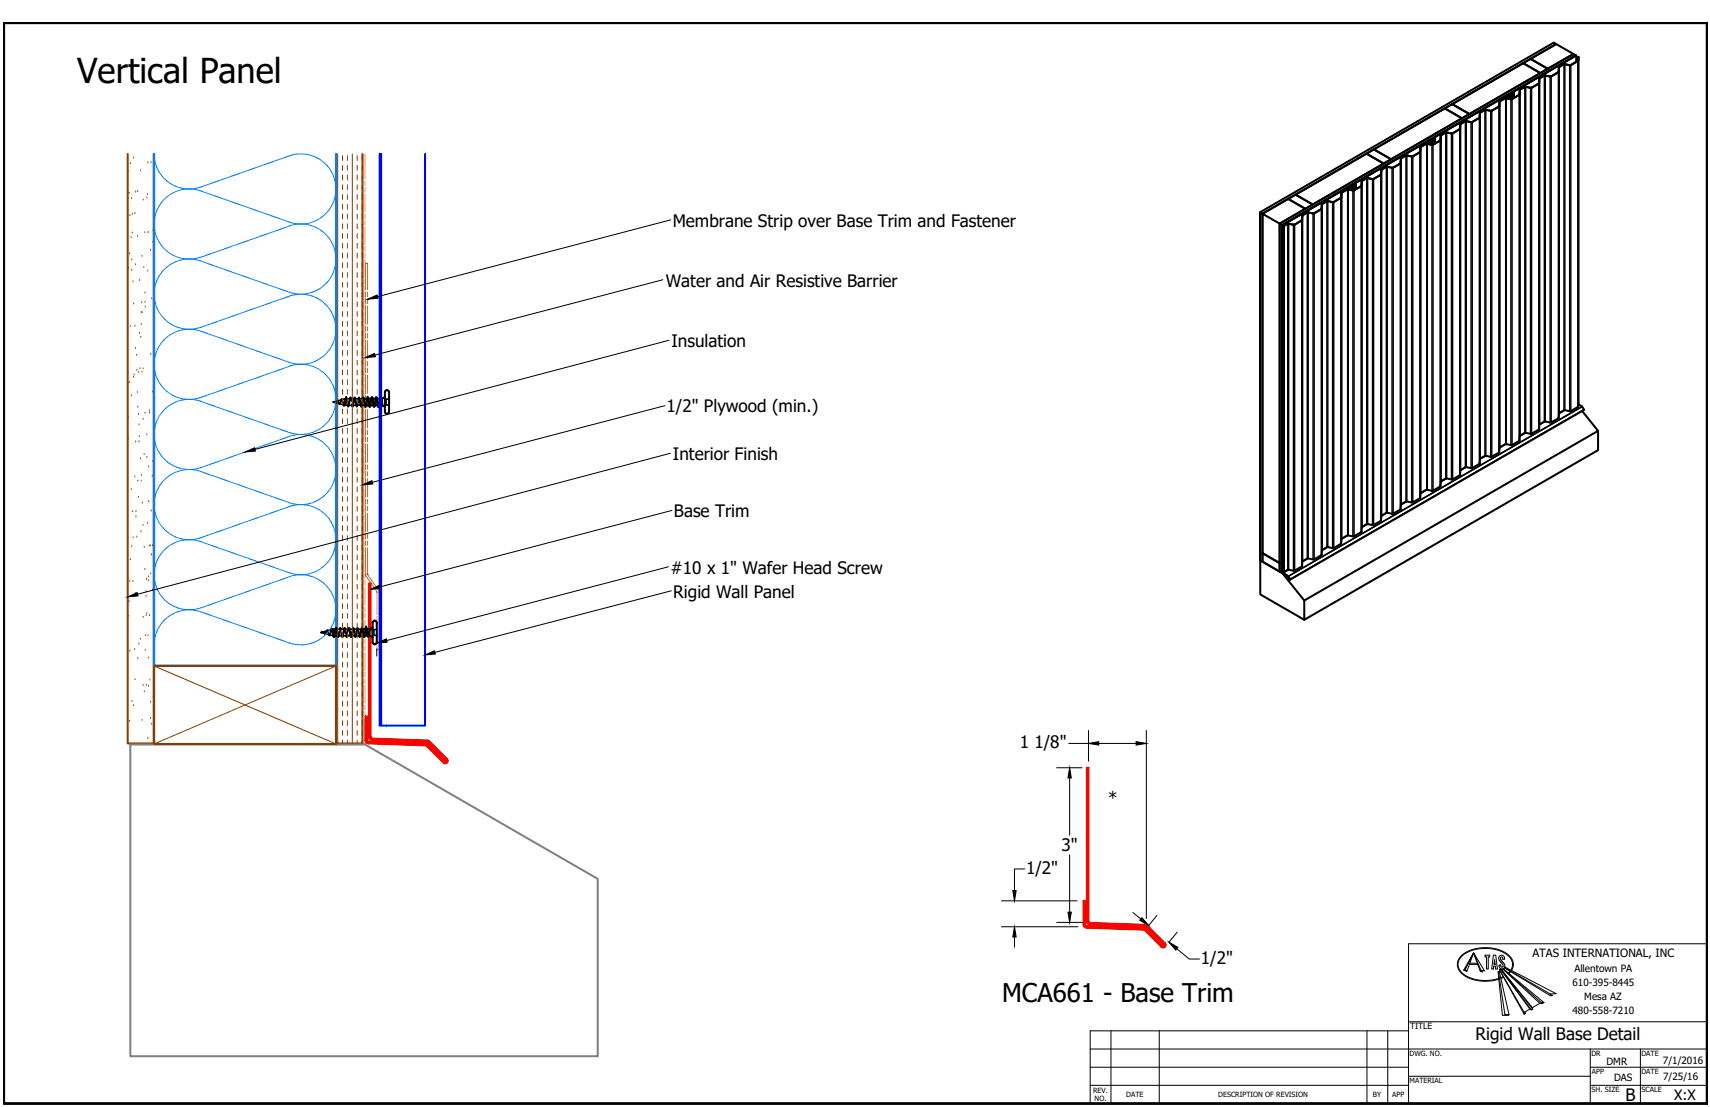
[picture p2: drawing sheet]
<svg xmlns="http://www.w3.org/2000/svg" width="432mm" height="279mm" viewBox="0 0 432 279" stroke-linecap="round" stroke-linejoin="round" font-family="sans-serif">
<!-- layer: Border (ANSI) -->
<path d="M.9 5.8h430.2v272.7h-430.2z" fill="none" stroke="#000" stroke-width=".7"/>
<!-- layer: Sketch Geometry (ANSI) -->
<g fill="none" stroke="#000" stroke-width=".25">
<path d="M355.7 238.2h75.4v40.3h-75.4zM355.7 257.9h75.4M275.3 264.8h155.8M275.3 269.4h80.4M275.3 273.9h80.4M280.5 260.2v18.3M292.7 260.2v18.3M345.2 260.2v18.3M350.4 260.2v18.3M355.7 260.2h-80.4v18.3h80.4M355.7 271.6h45.9M401.6 269.4h29.5"/>
<path d="M401.6 273.9h29.5M401.6 264.8v13.7M414.2 264.8v13.7"/>
</g>
<!-- layer: Logo -->
<g fill="none" stroke="#000" stroke-width=".25">
<path d="M371 243.4h2.1M371.2 243.1h1.9M372.1 240.5l-2.1 4.2 .4 .5-.8-.3zM374 245h.9l-2.8-4.5 1.7 4.7M374 245l-1.9-4.5-1.7 4.7M374 245l-.2 .2 .5 .1-.1-.3M375 241.1h1.2v.4h-.4v3.1h-.4v-3.1h-.4zM377.1 241.1h.6l.4 3.5h-.4l-.1-.7h-.4l-.1 .7h-.4zM377.4 242.2l.1 1.2h-.3zM378.4 245.3l.2-.1 2.5 10.9M378.4 245.3l1.6 10.7M378.4 245.3h-.1l1.1 11h1.5l.2-.2-.2-.1-.4 .2-.5-.2v.2"/>
<path d="M378.5 241.8l.5 1a.99 .99 0 0 1 .4 1.3l-.4-.1v-.4h-.5a.76 .76 0 0 0 1 .9 .76 .76 0 0 0 .3-1.3l-.8-.9-.1-.5M378.5 241.8a.73 .73 0 0 1 .7-.7 .73 .73 0 0 1 .7 .7M378.6 244.7l6.3 10.8M378.9 244.6l7.4 10.1M378.9 241.8l.3-.3 .3 .3M378.9 244.6l-.3 .2 6.3 11.2M378.9 244.6l7.8 10.3M379 244.6l8 10.1M379 244.5l8 9.8M379 244.6h-.1M379 244.5v.1M379.4 244.6l9.4 8.6"/>
<path d="M379.5 241.8v.3h.4v-.3M379.5 244.5l9.7 8.6M379.6 246.5l-.7 .3M379.6 244.5l10.3 8.6-.6-.1 .2 .3-.7-.1M379.7 246.7l-.7 .3M379.8 244.3l-.1 .1M379.9 244.3l11.6 7M379.9 244.2l11.6 6.7M380 244.1l13 6.7-1.5 .1M381.3 245.1l-.4 .5M381.5 245.3l-.4 .4M381.5 244.9a2.85 2.85 0 0 0-1.3-4.1 10.1 10.1 0 0 0-11 .5 2.83 2.83 0 0 0 .5 4.7 10.5 10.5 0 0 0 8.7 1"/>
<path d="M381.7 245a3.2 3.2 0 0 0-1.7-4.6 10 10 0 0 0-11.3 1.1 3.2 3.2 0 0 0 1.5 5 11 11 0 0 0 8.3 .7M385.1 255.4l.1 .3-.3 .3M386.3 254.7l-1.4 .8v.5M386.3 254.7l.4 .2 .3-.2M387 254.3v.4M388.8 253.2l-1.8 1.1M391.5 250.9v.4h.5l-.5-.3"/>
</g>
<!-- layer: Visible (ANSI) -->
<path d="M32.3 38.9v148.7h6.5v-148.7M85 38.9v148.7h6.5v-148.7M38.9 168.1h45.9v19.7h-45.9z" fill="none" stroke="#804000" stroke-width=".51"/>
<g fill="none" stroke="#ff8000" stroke-width=".25">
<path d="M91.7 38.9v6.3M92.2 38.9v6.3M91.7 45.7v1.1M91.7 47.4v1.1M91.7 49v4.5M91.7 54v1.1M91.7 55.7v1.1M91.7 57.3v4.4M92.2 45.7v1.1M92.2 47.4v1.1M92.2 49v4.5M92.2 54v1.1"/>
<path d="M92.2 55.7v1.1M92.2 57.3v4.4M91.7 62.3v1.1M91.7 63.9v1.1M91.7 65.6v4.4M91.7 70.5v1.1M91.7 72.2v1.1M91.7 73.8v4.4M91.7 78.8v1.1M92.2 62.3v1.1M92.2 63.9v1.1M92.2 65.6v4.4"/>
<path d="M92.2 70.5v1.1M92.2 72.2v1.1M92.2 73.8v4.4M92.2 78.8v1.1M92.3 73.7v1.2M92.3 75.5v1.1M92.3 77.2v4.7M92.7 66.5h-.4v6.6M92.7 66.5h.1M92.7 66.5l.1 6.6M92.8 73.7v1.2M92.8 75.5v1.1"/>
<path d="M92.8 77.2v4.7M91.7 80.4v1.1M91.7 82.1v4.4M91.7 87.1v1.1M91.7 88.7v1.1M91.7 90.4v4.4M91.7 95.3v1.1M91.7 97v1.1M91.7 98.6v4.5M92.2 80.4v1.1M92.2 82.1v4.4M92.2 87.1v1.1"/>
<path d="M92.2 88.7v1.1M92.2 90.4v4.4M92.2 95.3v1.1M92.2 97v1.1M92.2 98.6v4.5M92.3 82.4v1.2M92.3 84.2v1.1M92.3 85.9v4.7M92.3 91.2v1.1M92.3 92.9v1.2M92.3 94.7v4.6M92.3 99.9v1.1"/>
<path d="M92.8 82.4v1.2M92.8 84.2v1.1M92.8 85.9v4.7M92.8 91.2v1.1M92.8 92.9v1.2M92.8 94.7v4.6M92.8 99.9v1.1M91.7 103.6v1.1M91.7 105.3v1.1M91.7 106.9v4.4M91.7 111.9v1.1M91.7 113.5v1.1"/>
<path d="M91.7 115.2v4.4M92.2 103.6v1.1M92.2 105.3v1.1M92.2 106.9v4.4M92.2 111.9v1.1M92.2 113.5v1.1M92.2 115.2v4.4M92.3 101.6v1.2M92.3 103.3v4.7M92.3 108.6v1.1M92.3 110.3v1.2M92.3 112.1v4.6"/>
<path d="M92.3 117.3v1.2M92.3 119v1.2M92.8 101.6v1.2M92.8 103.3v4.7M92.8 108.6v1.1M92.8 110.3v1.2M92.8 112.1v4.6M92.8 117.3v1.2M92.8 119v1.2M91.7 120.1v1.1M91.7 121.8v1.1M91.7 123.4v4.4"/>
<path d="M91.7 128.4v1.1M91.7 130v1.2M91.7 131.7v4.4M91.7 136.7v1.1M91.7 138.3v1.1M91.7 140v4.4M92.2 120.1v1.1M92.2 121.8v1.1M92.2 123.4v4.4M92.2 128.4v1.1M92.2 130v1.2M92.2 131.7v4.4"/>
<path d="M92.2 136.7v1.1M92.2 138.3v1.1M92.2 140v4.4M92.3 120.8v4.6M92.3 126v1.2M92.3 127.8v1.1M92.3 129.5v4.6M92.3 134.7v1.2M92.3 136.5v1.1M92.3 138.2v6.9M92.8 138.2l.1 6.8M92.8 120.8v4.6"/>
<path d="M92.8 126v1.2M92.8 127.8v1.1M92.8 129.5v4.6M92.8 134.7v1.2M92.8 136.5v1.1M91.7 144.9v1.1M91.7 146.6v1.1M91.7 148.2v4.4M91.7 153.2v1.1M91.7 154.8v1.1M91.7 156.5v4.4M92.2 144.9v1.1"/>
<path d="M92.2 146.6v1.1M92.2 148.2v4.4M92.2 153.2v1.1M92.2 154.8v1.1M92.2 156.5v4.4M92.3 145.1l.8 1.2M92.9 145h.1M92.9 145l.6 1M93.1 146.4l.2 .2M93.3 146.7l.2 .2M93.5 147l.6 .7M93.5 146.1l.2 .2"/>
<path d="M93.8 146.4l.1 .2M94 146.7l.5 .7M94.1 147.8l.2 .2M94.4 148.1l.1 .2M94.5 148.4l.7 1M94.6 147.5l.1 .2M94.8 147.8l.1 .2M95 148.1l.6 1M95.2 149.4h.1M95.2 158.5v5.5h.5v-5.5M95.2 149.5v5.6M95.2 155.6v.9"/>
<path d="M95.2 157v1M95.6 149.1h.1M95.6 149.1l.1 .2M95.7 149.3h.1M95.7 149.3v5.8M95.7 155.6v.9M95.7 157v1M91.7 161.5v1.1M91.7 163.1v1.1M91.7 164.8v4.4M91.7 169.7v1.1M91.7 171.4v1.1"/>
<path d="M91.7 173v4.5M91.7 178v1.1M91.7 179.7v1.1M92.2 161.5v1.1M92.2 163.1v1.1M92.2 164.8v4.4M92.2 169.7v1.1M92.2 171.4v1.1M92.2 173v4.5M92.2 178v1.1M92.2 179.7v1.1M91.7 181.3v6.3h.1"/>
<path d="M91.8 187.6h.2M92.2 181.3v6.3h-.2"/>
</g>
<path d="M38.9 38.9v129.1h45.9v-129.1" fill="none" stroke="#0080ff" stroke-width=".51"/>
<path d="M32.9 187.9h59.3l58.7 33.9v44.8h-118z" fill="none" stroke="#808080" stroke-width=".51"/>
<g fill="none" stroke="#f00" stroke-width=".51">
<path d="M93.1 187.2l14.4 .5 .6 .3M94 186.4l-.4-.4v-38.8h-.5v38.8a.84 .84 0 0 0 .9 .8M94 186.4l13.9 .5 .5 .2M94 186.8l13.9 .5M107.8 187.3l4.8 4.6M108.1 188l4.2 4.2h.3v-.3M108.4 187.1l4.5 4.5a.63 .63 0 0 1 0 .9 .63 .63 0 0 1-.9 0l-4.5-4.4-14.4-.5a.8 .8 0 0 1-.8-.8v-6h.4v6l.4 .4M274.4 233.7l-.4-.4v-5.9h-.4v5.9a.8 .8 0 0 0 .8 .8l14.4 .5M274.4 233.7l14.4 .5M275.3 232.9l-.4-.4v-38.7h-.5v38.7a.84 .84 0 0 0 .8 .8l14.2 .6M275.3 232.9l13.9 .5M288.8 234.6l4.5 4.4"/>
<path d="M289.1 233.4l.6 .2 4.5 4.5M289.4 233.9l4.5 4.5v.3h-.3l-4.2-4.2-.6-.3M294.2 238.1a.62 .62 0 0 1 0 .9 .62 .62 0 0 1-.9 0"/>
</g>
<!-- layer: Hidden (ANSI) -->
<g fill="none" stroke="#000" stroke-width=".36">
<path d="M84.3 101.4l-.2 .1h.1M84.3 101.5l.3 .1M84.4 101.5h.1M84.4 101.5l.3 .2 .2-.2M84.4 101.5l.1 .1M84.5 101.5l.2 .1M84.6 101.3l-.3 .1M84.7 101.6l.1 .1M84.8 101.3h-.2M85 101.7l.2 .1M85 101.3l-.3 .3 .3-.2M85.1 101.2l-.1 .1"/>
<path d="M85.1 101.2h-.1M85.2 101.2l-.2 .1M85.2 101.2h-.1M85.2 101.8h.2M85.3 101.1l-.2 .2M85.3 101.1h-.2M85.3 101.1l.1 .2M85.5 101.1h-.2M85.5 101.8l.2 .1M85.5 101.7l.1 .1M85.6 101.8l.1 .2M85.6 101.8h.1"/>
<path d="M85.8 101.9l.3 .1M85.9 101l-.3 .1M86 101.8l-.2 .3M86 101.7v.1M86.1 101v.1M86.1 102l.3 .1M86.2 100.9l-.2 .1M86.2 100.7l-.1 .3M86.3 100.9l-.5 1-.5-.8M86.3 100.6l.2 .4M86.4 101l-.2-.1-.5 1-.5-.7M86.5 102.1l.3 .4 .2-.2"/>
<path d="M86.5 101h.1M86.6 100.8l-.2 .1M86.6 102l.1 .2M86.9 102.2h.1M87 100.7l-.3 .1M87.1 102l-.1 .2M87.1 102.2l.2 .1M87.2 100.7v.1M87.3 100.6l-.5 1.6-.3-.6M87.3 100.6h.1M87.3 100.5l-.1 .2M87.3 100.6v.8"/>
<path d="M87.3 101.6v.7M87.3 100.6l-.3 .1M87.3 102.3h.5M87.3 100.6l.5 1.7 .5-1.7 .2 .3M87.3 100.9l-.4 1.3-.3-1M87.3 100.4v.2M87.4 100.2v.1M87.4 100.2l-.1 .1M87.4 100.2l-.1 .3M87.4 100.2l.1 .3M87.4 100.4l.1 .1M87.5 100.5v.1"/>
<path d="M87.5 100.6l-.1 .2M87.5 100.6l.5 1.7 .6-1.7 .2 .7M87.5 100.6h.2M87.5 100.5l.1 .3M87.7 102.1l.1 .3M87.8 102.4l.1 .3 .2-.3M87.8 100.6h.3M88 102.3h.3M88.1 100.6h.3M88.2 102.1l-.1 .3M88.3 100.7v.1M88.3 100.7l.2-.5 .2 .5"/>
<path d="M88.3 102.3h.3M88.6 100.6h.2M88.7 102.3h.2M88.7 100.7v.1M88.8 102l.1 .3 .5-1.7 .6 1.7 .1-.3M88.8 102.1l.1 .3M88.9 102.4l.1 .3 .1-.3M88.9 100.6h.3M89.1 102.3h.3M89.2 100.6h.3M89.3 102.1l-.1 .3M89.3 100.8l.3-.6 .2 .6"/>
<path d="M89.4 102.3h.3M89.7 100.6h.2M89.8 102.3h.2M89.9 102.1v.1M89.9 102.3l.1 .1M90 102.4l.1 .3 .1-.3M90 100.6h.2M90.2 102.3h.3M90.3 102.3l-.1 .1M90.3 100.6h.2M90.3 102.1v.1M90.4 100.8l.2-.6 .3 .6"/>
<path d="M90.5 102.3h.3M90.5 101.3l-.3 1-.5-1.7-.5 1.7M90.8 100.6h.2M90.9 102.3h.2M90.9 101l.4 1.3 .6-1.7 .3 1.1M91 102.1l.1 .3M91 100.6h.3M91.1 102.4l.1 .3 .1-.3M91.3 102.3h.2M91.3 100.6h.2M91.4 102.1l-.1 .3M91.5 100.8l.1-.2-.5 1.7-.5-1.7-.2 .3"/>
<path d="M91.7 100.6l.4 1.8M91.7 100.3h.1l.2 .5M91.7 102.3h.5M91.9 100.6h.3M92.1 102.1v.1M92.2 102.4v.1M92.3 100.6h.4M92.4 102.3h.4M92.4 102.4l-.1 .3M92.5 102.1l-.1 .3M92.6 101.6l-.2 .7-.1-.1M92.8 100.8l-.1-.2-.4 1.4"/>
<path d="M92.8 100.2l-.2 .6M92.9 100.6h.1M93.1 100.8l-.2-.2-.2 .7M93.2 102.3h.1M93.5 101.7l-.2 .6-.2-.2M93.6 102.1l-.1 .2M93.7 100.7v.1M93.8 101.5l-.3 .8M93.8 100.6l-.1 .1M93.8 100.6l-.3 .8M94 100.6h.1M94.1 100.8l-.1-.2-.2 .6"/>
<path d="M94.3 102.3h.1M94.6 101.7l-.2 .6-.2-.2M94.7 102.1l-.1 .2M94.8 101.5l-.2 .8M94.8 100.6v.2M94.9 100.6l-.3 .8M95.1 100.6h.1M95.2 100.8l-.1-.2-.2 .6M95.3 102.1l.1 .1M95.4 102.2v.1M95.4 102.3h.1M95.5 102.7h.1"/>
<path d="M95.7 101.6l-.3 .7M95.8 102.1l-.1 .2M95.9 101.5l-.2 .8M96 100.6l-.1 .2M96 100.6l-.2 .8M96.2 100.6h.1M96.3 100.8l-.2-.2-.1 .6M96.4 101.2v.6M96.5 102.2l.2 .2M96.6 102.4h.1M96.7 102.4h.1M97.5 101.2v.5"/>
<path d="M97.5 101.8v.4h.2M97.7 100.7h-.2v.4M97.8 100.7h.4M97.8 102.2h.4M81.1 159.6h-.1l.3 .1M81.3 159.7h.1M81.3 159.6h.1M81.4 159.7l.3 .1M81.4 159.5l-.1 .2M81.5 159.5l-.2 .1M81.5 159.5l-.3 .1M81.6 159.5l-.4 .2"/>
<path d="M81.7 159.4l-.2 .1M81.7 159.5l.1 .1M81.8 159.8l.3 .1M81.9 159.4l-.3 .1M81.9 159.7l-.2-.2 .3 .4M81.9 159.8l.2 .1M82 159.8l.2 .1M82 159.9l.2 .1M82.1 159.9l.5-.7 .5 1 .2-.1M82.2 159.9l.6-.7 .4 1M82.2 159.9l.2 .1M82.2 159.3l-.3 .1"/>
<path d="M82.4 159.8l-.2 .2M82.6 159l-.2 .4M82.6 159.2l-.3 .1M82.7 159l.2 .3M83 159.1l-.3 .1M83 160v.1M83.3 159l-.3 .1M83.4 159.5l.3-.6 .5 1.6M83.5 159.8l.4-.9 .3 1.3M83.6 158.9l-.1 .2M83.9 158.8l-.2-.2-.3 .4M83.9 158.8l.1 .2"/>
<path d="M83.9 158.8l-.1 .1M84 158.8h-.1M84.2 159.4v.8M84.2 158.8v.5M84.2 158.8h-.1M84.2 158.8h.5M84.4 159.7l-.2 .8M84.7 158.7l-.1 .3M84.8 159l-.1-.2-.2 .6M84.8 158.4l-.1 .3M85 158.7h.1M85 158.9l.1 .1"/>
<path d="M85.2 158.8h-.2M85.3 158.8h.2M85.6 159.4l-.3 1.1-.3-1M85.6 158.8h.2M85.8 158.7l-.1 .3M85.8 158.7l.1-.3 .2 .3M86 158.9l-.5 1.6-.6-1.7-.5 1.7M86 159.2l.4 1.3 .5-1.7 .3 1.1M86 158.8h.3M86.1 158.7l.1 .3M86.3 158.8h.3M86.4 159.8l.2 .7 .6-1.7 .5 1.7 .1-.4"/>
<path d="M86.7 158.8h.2M86.8 158.8v.2M86.9 158.7l.1-.3 .2 .3M86.9 158.7l-.1 .1M87.1 158.8h.2M87.2 158.7v.3M87.4 158.8h.3M87.8 158.8h.2M88 158.7l.1-.3 .1 .3M88 158.7l-.1 .3M88.1 158.9l.1-.1 .1 .2 .5 1.5 .5-1.7 .3 .9M88.2 158.8h.2"/>
<path d="M88.2 158.7l.1 .1M88.3 158.8v.2M88.5 158.8h.3M88.9 158.8h.2M88.9 159.3l-.3 1.2-.6-1.7-.4 1.3M89 158.7v.3M89.1 158.7l.1-.3 .1 .3M89.3 159.2l.3 1.3 .5-1.7 .4 1.1M89.3 158.8h.2M89.3 158.7l.1 .3M89.6 158.8h.3M89.9 158.8h.3"/>
<path d="M90.1 158.7l.2-.3 .1 .3M90.1 158.7v.3M90.4 158.8h.2M90.4 158.7l.1 .3M90.7 158.8h.3M91 158.8h.3M91.2 158.7l-.1 .3M91.2 158.7l.2-.3 .1 .3M91.5 159.6l-.2-.8-.4 1.2M91.5 158.7v.1M91.6 159l-.2-.2-.5 1.7-.5-1.7-.4 1.4M91.7 159.2l.2 1.2 .3 .1"/>
<path d="M91.7 158.8h.5M92 159.9l-.2 .6-.1-.3M92.3 158.8l-.1 .2M92.3 158.8h.1M92.3 158.8l-.2 .9M92.6 158.8l-.4 1.3M92.6 158.8l.1 .2M92.6 158.8h.1M93.1 158.8h.2M93.3 158.8v.7M93.3 159.7v.8M93.4 159l-.3 .9"/>
<path d="M93.4 159.3l-.2 .9M93.4 158.7l-.1 .1M93.5 158.7l-.1 .2M93.6 158.7l-.2 .2M93.6 158.7l-.2 .5M93.6 158.7h.1M94.4 160v.4h.2M94.4 159.4v.5M94.6 158.9h-.2v.4M94.7 158.9h.4M82.5 160l.3 .1M82.9 160.1l.2 .1"/>
<path d="M83 160.1l.2 .3M83.3 160.2l.2 .1M83.4 160.1l-.2 .4M83.6 160.3l.3 .1M83.9 160.4l.3 .1M84.1 160.3l.1 .3M84.2 160.6l.1 .3M84.2 160.2v.3M84.2 160.5l.1 .4M84.3 160.2l.1 .3M84.3 160.9h.1M84.4 160.6l-.1 .1"/>
<path d="M84.4 160.7l-.1 .2M84.4 160.5l-.1 .4M84.4 160.5h.4M84.5 160.3l-.1 .3M85 160.5h.3M85.1 160.3l.1 .3M85.3 160.6l.1 .3 .1-.3M85.5 160.5h.2M85.6 160.3l-.1 .3M85.8 160.5h.3M86.1 160.5h.3M86.2 160.3l.1 .3"/>
<path d="M86.3 160.6l.2 .3 .1-.3M86.6 160.5h.2M86.7 160.3l-.1 .3M86.9 160.5h.3M87.2 160.5h.3M87.3 160.3l.1 .3M87.4 160.6l.2 .3 .1-.3M87.7 160.5h.2M87.8 160.3l-.1 .3M88 160.5h.2M88.3 160.5h.2M88.4 160.3l.1 .3"/>
<path d="M88.5 160.6l.1 .3 .2-.3M88.8 160.5h.2M88.9 160.3l-.1 .3M89.1 160.5h.2M89.4 160.5h.2M89.5 160.3l.1 .3M89.6 160.6l.1 .3 .2-.3M89.8 160.5h.3M90 160.3l-.1 .3M90.1 160.5h.3M90.5 160.5h.2M90.6 160.3l.1 .3"/>
<path d="M90.7 160.6l.1 .3 .2-.3M90.9 160.5h.6M91.1 160.3l-.1 .3M91.7 160.5h.1M91.7 160.3l.1 .3M91.8 160.6l.1 .3 .1-.3M92.1 160.3l-.1 .3M92.9 160.5h.1M93.1 160.1l-.1 .4-.2-.2M93.1 160.5h.2M93.2 160.2l-.1 .3 .1-.2M93.3 160.5l.3 .1"/>
<path d="M94.7 160.4h.4"/>
</g>
<g fill="#000">
<circle cx="81.3" cy="159.6" r=".18"/>
<circle cx="92.5" cy="158.4" r=".18"/>
<circle cx="84.2" cy="160.5" r=".18"/>
</g>
<!-- layer: Visible (ANSI) -->
<g fill="none" stroke="#000" stroke-width=".51">
<path d="M384.6 15.9l1.9-1 4.3 2.5-1.8 1.1-4.4-2.5M388.7 19.9l-.1 1.1M388.8 19.8h.1M388.7 19.9v1.1M389.9 19.1l1.5 .2M390.2 19l-1.5 .8M393 11.1l-.6-.4-74.2 42.9M393 11.1l4.3 2.5-6.5 3.7-4.3-2.4M393 11.1l-6.5 3.8M393 11.1l-74.2 42.8M393.5 18.3l-2.1 1M393.5 18.1v.1"/>
<path d="M393.6 18.1l-2.2 1.2M393.7 16.9l-.1 1.3M394.9 16.2l-1.3 .7-.1 1.3M395.2 16.2h-.3l1.5 .3M395.2 16.2l1.2 .3M396.6 16.4h-.2M396.6 16.4l-.2 .1M398 15.6l-.1-1.6-74.1 42.8M398 14l-74.2 42.8M398.4 15.4l.1-1.1 .1 87.4-.1 1-1.8 1.1M398.4 15.4l-1.8 1M398.6 14.4l-.1 .9-1.8 1.1"/>
<path d="M345.1 38.8l1.8-1.1 4.4 2.5-1.9 1.1zM346.9 37.7l17.9-10.3 4.4 2.5-17.9 10.3zM355 39.2l1.5 .3zM355 39.3l-1.3 .7-.1 1.2M355 39.3l-1.2 .7-.1 1.2M356.7 39.4l-.2 .1M360.3 36.2v87.3M360.4 36.2v.1M360.4 36.3l1.2 .3M361.1 36.3v.1M361.1 36.1h.1M361.4 35.6l-1 .6"/>
<path d="M361.5 35.6h-.2l.3 .2M361.5 35.6v.2M361.5 35.6l.1 .1M361.6 35.5l-.1 .1M361.6 35.8l-.5 .3M361.6 35.7v.1M361.6 35.5l.1 .2M361.6 35.8l-.5 .5v-.2M361.7 35.7v.8M361.8 35.4l-.2 .1M361.8 35.4h.1M361.9 35.4h.1"/>
<path d="M362 35.3l-.1 .1M362 35.3h.1M362.1 35.2l-.1 .1M362.1 35.2l.2-.1-3.6 2-.1 1.3-1.8 1.1M362.1 35.2h.1M362.1 35.3l-.2 .1M362.2 35.1h.1l-.2 .2M362.2 35.1l-3.5 2-.2 1.3-2.1 1.1M362.3 35.1v1.1M363.7 35.4l-2.1 1.1M363.7 35.4l-2.1 1.2M363.8 34.1l-.1 1.3"/>
<path d="M363.9 34.1l-.2 1.3M364.8 27.4l1.9-1.1 4.3 2.5-1.8 1.1zM365.3 33.4l-1.4 .8M365.3 33.4l-1.5 .7M365.3 33.4l1.5 .3M366.7 26.3l4.3 2.5M366.7 26.3l17.9-10.3 4.4 2.5-18 10.3M366.8 33.6l-.3 .1M368.6 32.6l-1.8 1M368.6 32.6l-1.8 1.1M368.6 32.5v.1M368.8 31.4l-.2 1.2"/>
<path d="M370 30.6l-1.2 .8M370.2 30.6l-1.5 .8M370.3 30.5l-.3 .1M370.3 30.6l1.4 .2M370.3 30.6l1.2 .2M371.7 30.8h-.2M373.6 29.7h-.1M373.6 29.7l-1.9 1.1M373.8 28.4l-.2 1.3M376.4 28l-1.3-.3-1.3 .7M376.4 28l-1.3-.3-1.4 .8-.1 1.2M376.7 27.9l-.3 .1"/>
<path d="M378.6 25.7l-.1 1.2M378.7 25.7l-.1 1.2-2.2 1M378.7 25.5l-.1 .2M378.7 25.6l-.1 .1M380.3 24.7v87.3M380.3 24.7l.1 .1M380.4 24.8l1.4 .2M381 24.6v.2l.1-.2M381 24.8v.1M381.1 24.5l.5-.2v.7M381.1 24.5l-.1 .1M381.1 24.8v.1"/>
<path d="M381.1 24.6h.1M381.3 24.1h.2M381.5 24.1l-1.2 .7M381.5 24.1v.1M381.5 24.2v.1M381.5 24.1l.1 .1M381.5 24.1h.1M381.5 24.1v.2M381.5 24v.1M381.5 24.1l.1 .2M381.6 24.2h-.1M381.6 24l-.1 .1"/>
<path d="M381.8 23.9h.1M381.8 23.9l-.3 .1M381.9 23.8h-.1M381.9 23.8l.3-.2-3.5 2M381.9 23.8l-.3 .2M381.9 23.8h.1M381.9 23.8l.4-.2v1.1M382 23.7h.1M383.6 24l-1.8 1M385 21.9l-1.3 .8v1.1l-1.9 1.2M385.3 21.9l-1.5 .8-.2 1.2M385.3 21.9h-.3"/>
<path d="M385.3 21.9l1.2 .3M386.7 22.1h-.2M386.7 22.2h-.2M388.5 21.1l-1.8 1M388.6 21.1l-1.8 1.1M388.6 21.1h.1M318.2 53.6l.6 .3v87.8l-.6-.3zM318.8 53.9l4.3 2.5v85.7l-4.3-2.5zM323.1 56.4l74.2-42.8 .6 .4-74.1 42.8v87.8l-.7-.3zM323.1 56.4l.7 .4M323.8 56.8v87.8zM324.2 57v87.4z"/>
<path d="M325.1 56.5l1.8 .2M325.3 50.2l4.3 2.5M325.3 50.2l1.8-1.1 4.4 2.5M325.3 50.2l4.3 2.5-6.5 3.7M325.3 50.2l-6.5 3.7M325.4 56.5l-1.2 .5M325.4 56.5l1.5 .2M327.1 49.1l18-10.3 4.3 2.5-17.9 10.3zM328.8 54.4l-.1 1.2-1.8 1.1M328.9 54.4l-.1 1.2-1.9 1.1M329.6 52.7h.1M330.1 53.6l-1.3 .8"/>
<path d="M330.1 53.7l-1.3 .7M330.3 53.6l1.5 .3M330.3 53.6h-.2M330.4 53.6h-.3M330.4 53.6l1.2 .3M331.5 51.6l-1.9 1.1M331.8 53.8l-.2 .1M333.6 52.8l-1.8 1M333.7 52.8l-1.9 1.1M333.7 52.7l-.1 .1M333.7 52.7v.1M333.7 51.6v1.1"/>
<path d="M333.8 51.6l-.1 1.1M333.9 51.5l-.1 .1M335.1 50.8l-1.4 .8M335.3 50.7l-.3 .1 1.8 .2M338.6 49.9l-1.8 1.1M338.6 49.9l-2.1 1.1M338.6 49.8v.1M338.7 49.8l-.1 .1M338.8 48.6l-.1 .1M338.8 48.6l-.1 1.3M340.4 47.8v87.3l1.4 .3 1.9-1.1 .2-1.3M341.1 47.8v.1"/>
<path d="M341.1 47.6l.1 .2zM341.2 47.6h.1M341.2 47.8v.2M341.4 47.1l.2 .1M341.6 47.2l-1.2 .6 1.5 .2M341.6 47.2v.1M341.6 47.3h.1M341.6 47.1l.1 .2M341.6 47v.1M341.6 47.3l-.4 .3M341.6 47.1l.1 1M341.9 46.9h.1"/>
<path d="M341.9 46.9l-.3 .2M341.9 46.9l-.2 .2M342 46.8l-.1 .1M342 46.8h.1M342.1 46.7h.1M342.1 46.8l.3-.1v1M342.1 46.8h-.1M342.1 46.8h.1M342.3 46.6l-3.5 2M342.3 46.6h.1M345.1 45l-1.3 .7-.1 1.3M345.3 45l1.3 .2"/>
<path d="M345.4 45l-1.5 .7-.2 1.3-1.8 1-1.5-.3M345.4 44.9l-.3 .1M348.6 44.1l-2 1.1M348.7 44.1l-2.1 1.1M348.7 44l-.1 .1M348.7 44v.1M348.8 42.9l-.1 1.1M350 42.1l1.5 .2M350 42.1l-1.2 .8-.1 1.1M350 42.1l1.5 .3M350.1 42.1l-1.2 .7M351.8 42.3l-.3 .1"/>
<path d="M353.6 41.3l-2.1 1M353.6 41.3l-1.8 1M353.6 41.2v.1M353.7 41.2l-.1 .1M97.8 98.5l.4 .5v5l-.4 .4M97.8 98.5h-.4l-.2 .5v5l.5 .4M84.8 101.7h.2M85 101.2l-.2 .1M91.5 102.3h.2M91.5 100.6h.2M91.7 100.3l-.1 .3M92.2 101.7l.1 .5"/>
<path d="M92.2 100.6h.1M92.2 102.5h.1M92.2 102.5l.1 .2M92.8 100.2l.6 2.1h.9M92.8 100.8l.6 1.9 .1-.4M92.8 102.3h.4M93 100.6l.9 .1 .6 2 .1-.4M93.8 100.6l.1-.4 .6 2.1h.9M94.1 100.6l.8 .1 .7 2 .1-.4M94.8 100.6l.2-.4 .6 2.1h.8M95.2 100.6h.9l.6 1.8M96 100.6l.1-.3 .3 .9"/>
<path d="M96.2 100.6h.2M96.4 101.2l.2 1.2 .6 .3M96.4 100.6v.6M96.4 101.8v.5M96.4 102.3l.2 .1M97.2 100.3l-.8 .3M97.7 104.5h.1M370 117.9l-1.2 .7-.1 1.3-1.9 1.1M370.2 117.9h-.2M370.3 117.9l1.4 .2M373.6 117l-1.8 1.1M373.8 115.7l-.2 1.3"/>
<path d="M376.4 115.3l-1.3-.3-1.3 .8M378.7 113l-.1 1.2-2.2 1.1M383.6 111.3l-1.8 1-1.5-.3-1.7 1M388.6 108.4l-2 1.1-1.6-.3-1.2 .8-.2 1.3M388.6 108.3v.1M388.7 107.2v1.1M388.8 107.1l-.1 .1M390 106.4l-1.2 .7M393.5 105.6l-1.9 1-1.7-.2M393.6 105.4l-.1 .1M393.7 104.3l-.1 1.2M394.9 103.6l1.7 .1"/>
<path d="M394.9 103.5l-1.2 .8M398.6 102a2.01 2.01 0 0 1 1.4 1.4M399.5 103.7l4 5-74.2 42.9-5.5-6.9M400 103.4h-.1M400 103.5l-74.2 42.8M403.5 108.7v4.9l-74.2 42.8v-4.8M318.8 139.6v2.2l4.3 2.5M318.8 139.6l4.3 2.5v2.2M323.8 140l.3 .6 .1 1.7v-1.6M324.2 131.3l-.4 .2 .1 8.5-.1-8.5M324.2 131.3l-.3 .2M333.8 138.9l-.1 1.2"/>
<path d="M335 138.1l1.5 .2M335.1 138.1l-1.3 .8M338.6 137.3l-2.1 1M340.4 135l-1.6 1-.2 1.3M346.6 132.5l-1.4-.2-1.3 .7M348.8 130.2l-.1 1.2-2.1 1.1M348.9 130.1l-.1 .1M350 129.4l1.8 .2M350.1 129.4l-1.2 .7M353.7 128.5l-1.9 1.1M355 126.6l1.5 .2M355 126.6l-1.2 .7-.1 1.2"/>
<path d="M356.7 126.8h-.3M360.3 123.5l1.3 .4M360.3 123.5l-1.6 1-.1 1.2-1.8 1.1M363.7 122.7l-2.1 1.2M365.3 120.8l-1.5 .7-.1 1.2M365.3 120.7l1.5 .3M84.8 159l.2 .5M84.8 158.4l.2 .3M91.5 159.6l.2 .6M91.7 158.8h-.2l.2 .4M92.2 158.8h.2l.6 1.9 .1-.2M92.4 158.4l-.1 .4"/>
<path d="M92.5 158.4l.6 2.1M92.6 158.8h.5M93.6 158.6v.1M94.1 158.4l-.5 .3M94.2 156.9l.4-.3 .5 .5v5l-.4 .5-.4-.1-.2-.4zM318.2 141.4v8.6l11.1 6.4M318.3 141.4l5.6 3.2M318.8 141.7h.1M323.8 144.5l1.5 1M323.8 144.6h.1M323.9 144.6l1.4 .9M323.9 144.5l1.4 .9"/>
<path d="M323.9 140.3l.1 4.3zM323.9 143.9l-.1 .7M323.9 143.9v.7M323.9 140.3h.1M324 144.7l1.3 .8M324.2 142.3h.1M325.3 145.5v.1M325.3 145.5h.1M325.3 145.6l.5 .6M325.3 145.4l.5 .8M325.3 145.6l.4 .6M325.3 145.5l.4 .7"/>
<path d="M325.4 143.8l-1.2 .6M325.4 143.8l1.5 .2M330.3 140.9l1.3 .3M330.3 140.9l-1.4 .8-.1 1.2-1.9 1.1M331.8 141.1l-.3 .1M333.7 140.1l-1.9 1.1M84.8 160.5h.2M91.5 160.5h.2M92.2 160.5h.7M93.1 160.5h.1M93.6 160.6l.5 .2"/>
</g>
<g fill="#000">
<circle cx="361.6" cy="35.8" r=".25"/>
<circle cx="341.6" cy="47.3" r=".25"/>
<circle cx="95.6" cy="102.7" r=".25"/>
<circle cx="92.4" cy="158.4" r=".25"/>
</g>
<path d="M95.9 38.9v61.7M96.2 38.9v61.7M107.3 38.9v144.2h-11.1v-80.8M95.9 102.3v80.8h.3" fill="none" stroke="#00f" stroke-width=".51"/>
<!-- layer: Hidden (ANSI) -->
<path d="M95.9 100.6v.5M95.9 101.2v.5M95.9 101.9v.4M96.2 100.6v.5M96.2 101.2v.5M96.2 101.9v.4" fill="none" stroke="#00f" stroke-width=".36"/>
<!-- layer: Sketch Geometry (ANSI) -->
<path d="M38.9 168.1l45.9 19.7M84.8 168.1l-45.9 19.7" fill="none" stroke="#804000" stroke-width=".25"/>
<!-- layer: Hatch (ANSI) -->
<g fill="none" stroke="#804000" stroke-width=".25">
<path d="M33.7 39.9h.1M85.3 38.9v148.7M86.5 39.3v1.2M87.7 39.3v1.2M89 38.9v148.7M90.2 39.3v1.2M91.4 39.3v1.2M32.3 43.3h.1M32.4 50.1h.1M32.7 48.8h.1M32.8 54.4h.1M32.9 41.3h.1"/>
<path d="M33.1 60h.1M33.2 50.1h.1M33.4 58.8h.1M33.4 54.1h.1M34.1 53.9h.1M34.3 48.5h.1M34.7 59.6h.1M34.8 48.3h.1M35.5 43.1h.1M36.2 50.5h.1M36.6 58.7h.1M37.1 49.9h.1"/>
<path d="M37.2 49.1h.1M37.3 41.1h.1M37.4 58.7h.1M38.1 41.1h.1M38.7 58.2h.1M86.5 41.7v1.3M86.5 44.2v1.2M86.5 46.7v1.2M86.5 49.1v1.2M86.5 51.6v1.2M86.5 54v1.3M86.5 56.5v1.2"/>
<path d="M86.5 59v1.2M87.7 41.7v1.3M87.7 44.2v1.2M87.7 46.7v1.2M87.7 49.1v1.2M87.7 51.6v1.2M87.7 54v1.3M87.7 56.5v1.2M87.7 59v1.2M90.2 41.7v1.3M90.2 44.2v1.2M90.2 46.7v1.2"/>
<path d="M90.2 49.1v1.2M90.2 51.6v1.2M90.2 54v1.3M90.2 56.5v1.2M90.2 59v1.2M91.4 41.7v1.3M91.4 44.2v1.2M91.4 46.7v1.2M91.4 49.1v1.2M91.4 51.6v1.2M91.4 54v1.3M91.4 56.5v1.2"/>
<path d="M91.4 59v1.2M32.4 67.7h.1M32.7 64.1h.1M33.2 68.2h.1M33.3 65.6h.1M33.6 71.1h.1M33.8 76.7h.1M34.2 66.9h.1M35.2 70.8h.1M35.6 78.9h.1M35.8 76.3h.1M35.9 64.7h.1"/>
<path d="M35.9 78.9h.1M36.3 67.5h.1M36.6 73.9h.1M36.6 76.3h.1M36.7 77.5h.1M37.3 68.4h.1M38 63.1h.1M38.3 75.4h.1M38.6 61.2h.1M86.5 61.4v1.2M86.5 63.9v1.2M86.5 66.3v1.3"/>
<path d="M86.5 68.8v1.2M86.5 71.2v1.3M86.5 73.7v1.2M86.5 76.2v1.2M86.5 78.6v1.3M87.7 61.4v1.2M87.7 63.9v1.2M87.7 66.3v1.3M87.7 68.8v1.2M87.7 71.2v1.3M87.7 73.7v1.2M87.7 76.2v1.2"/>
<path d="M87.7 78.6v1.3M90.2 61.4v1.2M90.2 63.9v1.2M90.2 66.3v1.3M90.2 68.8v1.2M90.2 71.2v1.3M90.2 73.7v1.2M90.2 76.2v1.2M90.2 78.6v1.3M91.4 61.4v1.2M91.4 63.9v1.2M91.4 66.3v1.3"/>
<path d="M91.4 68.8v1.2M91.4 71.2v1.3M91.4 73.7v1.2M91.4 76.2v1.2M91.4 78.6v1.3M32.7 96.6h.1M32.9 82.4h.1M33.2 99.9h.1M33.7 95.2h.1M33.9 94.6h.1M34.1 82.3h.1M34.2 87.9h.1"/>
<path d="M34.5 89.7h.1M34.5 93.5h.1M34.7 99.1h.1M35 94h.1M35.2 84.2h.1M35.3 93.1h.1M35.6 85.1h.1M35.7 82h.1M35.8 93.9h.1M36.1 93.1h.1M38.1 89.5h.1M38.5 98.9h.1"/>
<path d="M86.5 81.1v1.2M86.5 83.5v1.3M86.5 86v1.2M86.5 88.5v1.2M86.5 90.9v1.3M86.5 93.4v1.2M86.5 95.8v1.3M86.5 98.3v1.2M87.7 81.1v1.2M87.7 83.5v1.3M87.7 86v1.2M87.7 88.5v1.2"/>
<path d="M87.7 90.9v1.3M87.7 93.4v1.2M87.7 95.8v1.3M87.7 98.3v1.2M90.2 81.1v1.2M90.2 83.5v1.3M90.2 86v1.2M90.2 88.5v1.2M90.2 90.9v1.3M90.2 93.4v1.2M90.2 95.8v1.3M90.2 98.3v1.2"/>
<path d="M91.4 81.1v1.2M91.4 83.5v1.3M91.4 86v1.2M91.4 88.5v1.2M91.4 90.9v1.3M91.4 93.4v1.2M91.4 95.8v1.3M91.4 98.3v1.2M32.4 110.8h.1M32.4 105.4h.1M34.3 111.6h.1M34.8 102.8h.1"/>
<path d="M35 104.6h.1M35.1 107.2h.1M35.1 111.5h.1M35.2 110.3h.1M35.5 115.8h.1M35.7 120h.1M36.1 105.8h.1M36.4 114.7h.1M36.6 104.3h.1M37.1 109.8h.1M37.1 115.5h.1M37.5 117.9h.1"/>
<path d="M37.8 104.2h.1M37.8 103.7h.1M38.6 116.5h.1M86.5 100.7v1.3M86.5 103.2v1.3M86.5 105.7v1.2M86.5 108.1v1.3M86.5 110.6v1.2M86.5 113v1.3M86.5 115.5v1.2M86.5 118v1.2M87.7 100.7v1.3"/>
<path d="M87.7 103.2v1.3M87.7 105.7v1.2M87.7 108.1v1.3M87.7 110.6v1.2M87.7 113v1.3M87.7 115.5v1.2M87.7 118v1.2M90.2 100.7v1.3M90.2 103.2v1.3M90.2 105.7v1.2M90.2 108.1v1.3M90.2 110.6v1.2"/>
<path d="M90.2 113v1.3M90.2 115.5v1.2M90.2 118v1.2M91.4 100.7v1.3M91.4 103.2v1.3M91.4 105.7v1.2M91.4 108.1v1.3M91.4 110.6v1.2M91.4 113v1.3M91.4 115.5v1.2M91.4 118v1.2M33.2 123.6h.1"/>
<path d="M33.3 138h.1M33.5 129.2h.1M33.6 135.7h.1M34 120.4h.1M34.3 130.4h.1M34.3 129.1h.1M34.6 135.6h.1M34.8 121.4h.1M35 125.5h.1M35.6 134.2h.1M35.6 121.4h.1M36 127h.1"/>
<path d="M36.1 132.6h.1M36.4 138.1h.1M37.2 132.1h.1M37.5 126.6h.1M37.7 137.8h.1M38 137.8h.1M38.2 129h.1M38.4 120.2h.1M38.5 137.7h.1M86.5 120.4v1.3M86.5 122.9v1.2M86.5 125.3v1.3"/>
<path d="M86.5 127.8v1.2M86.5 130.3v1.2M86.5 132.7v1.3M86.5 135.2v1.2M86.5 137.6v1.3M87.7 120.4v1.3M87.7 122.9v1.2M87.7 125.3v1.3M87.7 127.8v1.2M87.7 130.3v1.2M87.7 132.7v1.3M87.7 135.2v1.2"/>
<path d="M87.7 137.6v1.3M90.2 120.4v1.3M90.2 122.9v1.2M90.2 125.3v1.3M90.2 127.8v1.2M90.2 130.3v1.2M90.2 132.7v1.3M90.2 135.2v1.2M90.2 137.6v1.3M91.4 120.4v1.3M91.4 122.9v1.2M91.4 125.3v1.3"/>
<path d="M91.4 127.8v1.2M91.4 130.3v1.2M91.4 132.7v1.3M91.4 135.2v1.2M91.4 137.6v1.3M32.3 146.2h.1M32.5 155.6h.1M32.6 151.9h.1M32.7 146.8h.1M32.9 141.3h.1M33.6 146.7h.1M34.3 149.8h.1"/>
<path d="M36.2 155.8h.1M36.6 143.7h.1M36.9 150.5h.1M36.9 149.3h.1M36.9 155.4h.1M37 146.2h.1M37.1 154.9h.1M37.4 146.6h.1M37.5 145.6h.1M37.7 155.4h.1M38 144.9h.1M38.2 140.1h.1"/>
<path d="M38.5 148.9h.1M86.5 140.1v1.2M86.5 142.6v1.2M86.5 145v1.2M86.5 147.5v1.2M86.5 149.9v1.3M86.5 152.4v1.2M86.5 154.8v1.3M86.5 157.3v1.2M86.5 159.8v1.2M87.7 140.1v1.2M87.7 142.6v1.2"/>
<path d="M87.7 145v1.2M87.7 147.5v1.2M87.7 149.9v1.3M87.7 152.4v1.2M87.7 154.8v1.3M87.7 157.3v1.2M87.7 159.8v1.2M90.2 140.1v1.2M90.2 142.6v1.2M90.2 145v1.2M90.2 147.5v1.2M90.2 149.9v1.3"/>
<path d="M90.2 152.4v1.2M90.2 154.8v1.3M90.2 157.3v1.2M90.2 159.8v1.2M91.4 140.1v1.2M91.4 142.6v1.2M91.4 145v1.2M91.4 147.5v1.2M91.4 149.9v1.3M91.4 152.4v1.2M91.4 154.8v1.3M91.4 157.3v1.2"/>
<path d="M91.4 159.8v1.2M32.8 164.4h.1M33.4 177.1h.1M33.7 178.1h.1M34 163.9h.1M34.1 171.5h.1M34.8 166.3h.1M35.1 162.6h.1M35.4 161.3h.1M36.1 173h.1M36.4 174.6h.1M36.7 164.2h.1"/>
<path d="M36.7 160.4h.1M37 173h.1M37.4 160.5h.1M37.5 173.2h.1M37.5 166.1h.1M37.8 171.6h.1M38 177.2h.1M38.7 175.9h.1M86.5 162.2v1.3M86.5 164.7v1.2M86.5 167.1v1.3M86.5 169.6v1.2"/>
<path d="M86.5 172.1v1.2M86.5 174.5v1.2M86.5 177v1.2M86.5 179.4v1.3M87.7 162.2v1.3M87.7 164.7v1.2M87.7 167.1v1.3M87.7 169.6v1.2M87.7 172.1v1.2M87.7 174.5v1.2M87.7 177v1.2M87.7 179.4v1.3"/>
<path d="M90.2 162.2v1.3M90.2 164.7v1.2M90.2 167.1v1.3M90.2 169.6v1.2M90.2 172.1v1.2M90.2 174.5v1.2M90.2 177v1.2M90.2 179.4v1.3M91.4 162.2v1.3M91.4 164.7v1.2M91.4 167.1v1.3M91.4 169.6v1.2"/>
<path d="M91.4 172.1v1.2M91.4 174.5v1.2M91.4 177v1.2M91.4 179.4v1.3M32.7 182h.1M35.9 181.8h.1M37.3 186.3h.1M38 181.4h.1M38.3 182.8h.1M86.5 181.9v1.2M86.5 184.4v1.2M86.5 186.8v.8"/>
<path d="M87.7 181.9v1.2M87.7 184.4v1.2M87.7 186.8v.8M90.2 181.9v1.2M90.2 184.4v1.2M90.2 186.8v.8M91.4 181.9v1.2M91.4 184.4v1.2M91.4 186.8v.8"/>
</g>
<!-- layer: Sketch Geometry (ANSI) -->
<g fill="none" stroke="#0080ff" stroke-width=".25">
<path d="M38.9 38.8a8.9 8.9 0 0 0 11.8 8.4M38.9 38.9v99.9M50.7 48.2a8.9 8.9 0 0 0-11.8 8.3 8.9 8.9 0 0 0 11.8 8.4M50.7 47.2l22.3-7.9a8.9 8.9 0 0 1 11.8 8.4 8.9 8.9 0 0 1-11.8 8.3l-22.3-7.8M73 57a8.9 8.9 0 0 1 11.8 8.4 8.9 8.9 0 0 1-11.8 8.3l-22.3-7.8M73.1 57.1l-22.4 7.8M50.7 65.9a8.9 8.9 0 0 0-11.8 8.3 8.9 8.9 0 0 0 11.8 8.4M50.7 83.6a8.9 8.9 0 0 0-11.8 8.4 8.9 8.9 0 0 0 11.8 8.3M50.7 82.6l22.3-7.9a8.9 8.9 0 0 1 11.8 8.4 8.9 8.9 0 0 1-11.8 8.4l-22.3-7.9M73 92.4a8.9 8.9 0 0 1 11.8 8.4 8.9 8.9 0 0 1-11.8 8.4l-22.3-7.9M73.1 92.5l-22.4 7.8M50.7 101.3a8.9 8.9 0 0 0-11.8 8.3 8.9 8.9 0 0 0 11.8 8.4"/>
<path d="M50.7 119a8.9 8.9 0 0 0-11.8 8.4 8.9 8.9 0 0 0 11.8 8.3M50.7 118l22.3-7.8a8.9 8.9 0 0 1 11.8 8.3 8.9 8.9 0 0 1-11.8 8.4l-22.3-7.9M50.7 136.7a8.9 8.9 0 0 0-11.8 8.4 8.9 8.9 0 0 0 11.8 8.3M50.7 135.7l22.3-7.8a8.9 8.9 0 0 1 11.8 8.3 8.9 8.9 0 0 1-11.8 8.4l-22.3-7.9M50.7 154.4a8.9 8.9 0 0 0-11.8 8.4M50.7 153.4l22.3-7.9a8.9 8.9 0 0 1 11.8 8.4 8.9 8.9 0 0 1-11.8 8.4M50.7 154.4l22.4 7.9"/>
</g>
<!-- layer: Symbol (ANSI) -->
<path d="M92.8 75.5l2.4-1 .3 .8zM92.2 90.3l2.4-1.1 .2 .8zM61.9 114.1l2.4-1.1 .2 .8zM91.5 122.4l2.4-1.1 .2 .8zM32.3 150.7l2.3-1.1 .3 .8zM93.6 148.8l2.4-1.1 .2 .8zM95.1 162.3l2.4-1.1 .3 .9zM107.3 165.3l2.4-1.1 .2 .9z" fill="#000" stroke="#000" stroke-width=".25"/>
<path d="M169.4 55.5l-74.1 19.4M167.4 70.6l-72.7 19M168.9 85.9l-104.5 27.5M168 102.4l-74 19.3M169.3 114.4l-134.6 35.6M169.7 128.8l-73.6 19.3M168.8 143.1l-71.2 18.6M169.5 149.1l-59.7 15.5M95.1 163.8v1.8" fill="none" stroke="#000" stroke-width=".25"/>
<!-- layer: Dimension (ANSI) -->
<g fill="none" stroke="#000" stroke-width=".25">
<path d="M266.8 193.8h6.4M269.9 187.6h5M270.1 196.4v14.4M274.9 184.4v7.7M277.4 187.6h9.5M289.5 184.4v47.4M258.8 219.3h-2.6v5.5M270.1 215.7v14.5M252.9 233.9h19.3M252.9 227.4h19.1M256.2 236.5v2.6M266.8 232.8h6.5"/>
<path d="M286.1 230.3l2 1.6M292.1 231.1l-2 2.4M297.2 239.5l3.1 2.6h2.6M297.3 235.3l-2.1 2.4"/>
</g>
<path d="M270.1 193.8l.4 2.6h-.8zM274.9 187.6l2.5-.4v.9zM286.9 187.2l2.6 .4-2.6 .5zM256.2 233.9l.4 2.6h-.9zM255.7 224.8h.9l-.4 2.6zM269.7 230.2h.8l-.4 2.6zM288.3 231.6l1.8 2-2.3-1.3zM295.2 237.8l2.2 1.3-.5 .7z" fill="#000" stroke="#000" stroke-width=".25"/>
<!-- layer: Visible Narrow (ANSI) -->
<g fill="none" stroke="#000" stroke-width=".36">
<path d="M388.7 19.9v87.3M388.8 19.8v87.3M390 19.1v87.3M390.2 19.1v87.3l-1.5 .8M391.4 19.3v87.4M391.7 19.3v87.3M393.5 18.3v87.3M393.6 18.2v87.3M393.7 17v87.3M393.7 16.9v87.3M394.9 16.2v87.3M395.2 16.2v87.3l-1.5 .9"/>
<path d="M396.4 16.5v87.3M396.7 16.4v87.4M398.5 15.4v87.3M398.5 15.3v87.3M353.8 40v87.3M355 39.3v87.3M355.3 39.3v87.3l-1.5 .8M356.5 39.5v87.3M356.8 39.5v87.3M358.6 38.4v87.3M358.6 38.3v87.3M358.7 37.2v87.3l1.6-1"/>
<path d="M358.8 37.1v87.3M360.4 36.2v87.4l-1.7 1M361.1 36.1v.3M361.4 35.6v.3M361.5 35.6h.1M361.6 35.6h.1M361.6 35.7v88.2M361.9 35.4v88.4M361.9 35.4v1.1M362 35.3v1.1v-1.1M362.1 35.3v1v-1M362.3 35.1v.1"/>
<path d="M362.3 35.2v1M363.7 35.5v87.3M363.7 35.4v87.3M363.8 34.2v87.3l1.4-.8M363.9 34.2v87.3M365.1 33.5v87.3M365.3 33.4v87.3l-1.5 .9M366.5 33.7v87.3M366.8 33.7v87.3M368.6 32.6v87.3M368.7 32.5v87.3M368.8 31.4v87.3"/>
<path d="M368.8 31.3v87.3M370 30.6v87.3M370.3 30.6v87.3l-1.5 .9M371.5 30.9v87.3M371.8 30.8v87.3M373.6 29.8v87.3M373.6 29.7v87.3M373.7 28.5v87.3l1.3-.8M373.8 28.4v87.4M375 27.8v87.3M375.2 27.7v87.3l-1.5 .9M376.4 28v87.3"/>
<path d="M376.7 28v87.3M378.5 26.9v87.3M378.6 26.8v87.3M378.7 25.7v87.3M378.7 25.6v87.3M380.4 24.7v87.4M381.1 24.6v.3M381.4 24.1v.3M381.5 24.1h.1M381.5 25.1v87.2M381.6 24v.1M381.6 24.2h.1"/>
<path d="M381.6 24.3v.7M381.8 25v87.3M381.8 23.9v1v-1M381.9 23.8v1.1M382.1 23.7v1.1M382.2 23.6h.1M382.3 23.6v1.1M383.6 24v87.3M383.7 23.9v87.3M383.8 22.7v87.3M383.8 22.6v87.4M385 21.9v87.4"/>
<path d="M385.3 21.9v87.3l-1.5 .9M386.5 22.2v87.3M386.8 22.2v87.3M388.6 21.1v87.3M388.7 21v87.3M325.2 56.5v87.3M325.4 56.5v87.3l-1.4 .8M326.6 56.7v87.4M326.9 56.7v87.3M328.7 55.7v87.3M328.8 55.6v87.3M328.9 54.4v87.3"/>
<path d="M328.9 54.3v87.3M330.1 53.7v87.3M330.3 53.6l.1 87.3-1.5 .9M331.6 53.9v87.3M331.8 53.9v87.3M333.7 52.8v87.3M333.7 52.7v87.3M333.8 51.6v87.3M333.9 51.5v87.3M335.1 50.8v87.3M335.3 50.8v87.3l-1.5 .9M336.5 51v87.3"/>
<path d="M336.8 51v87.3M338.6 49.9v87.4M338.7 49.9v87.3M338.7 48.7v87.3M338.8 48.6v87.3M340.5 47.7v87.4M341.2 47.6v.4M341.4 47.2v.2M341.6 47.1v.1M341.7 47.1v.1M341.7 47.3l-.1 88.1M341.9 46.9v88.5"/>
<path d="M341.9 46.9v1.1M342 46.8v1.1M342.2 46.8v1.1M342.3 46.6v.1M342.4 46.7v1M343.7 47v87.3M343.8 46.9v87.3M343.9 45.8v87.2l1.3-.7M343.9 45.7v87.3M345.1 45v87.3M345.3 45l.1 87.3-1.5 .8M346.6 45.2v87.3"/>
<path d="M346.9 45.2v87.3M348.7 44.1v87.4M348.7 44v87.4M348.8 42.9v87.3M348.9 42.8v87.3M350.1 42.1v87.3M350.3 42.1v87.3l-1.5 .9M351.5 42.4v87.3M351.8 42.3v87.3M353.6 41.3v87.3M353.7 41.2v87.3M353.8 40v87.3l1.3-.8"/>
<path d="M370.1 117.9l-1.3 .8M380.3 112l-1.6 1M380.3 112.1l-1.7 .9M385.1 109.2l-1.3 .8M390.1 106.4l-1.4 .7M395 103.5l-1.3 .8M399.5 102.6l-74.2 42.8M399.5 102.7l-74.2 42.8M400 103.4l-74.2 42.8M335.1 138.1l-1.3 .7M340.4 135.1l-1.6 .9M340.4 135.1l-1.7 1"/>
<path d="M350.2 129.4l-1.4 .8M323.8 144.6h.1M323.8 140l.4-.1-.4 .2M323.9 144.6h.1M323.9 144.6v.1M324 144.6v.1M324.2 140.6v.1M325.3 143.8l-1.4 .7M325.3 145.5h.1M325.3 145.6h.1M325.3 145.4v.1M325.3 145.5v.1"/>
<path d="M325.7 146.2v.1M325.7 146.2h.1M330.2 140.9l-1.3 .8"/>
</g>
<circle cx="324.2" cy="140.7" r=".18" fill="#000"/>
<text font-size="8.7" x="19.5" y="20.9">Vertical Panel</text>
<text font-size="6.5" x="253.1" y="253">MCA661 - Base Trim</text>
<g font-size="4.3">
<text x="169.9" y="57.2">Membrane Strip over Base Trim and Fastener</text>
<text x="168.1" y="72.3">Water and Air Resistive Barrier</text>
<text x="169.5" y="87.6">Insulation</text>
<text x="168.3" y="104.1">1/2&quot; Plywood (min.)</text>
<text x="169.9" y="116.1">Interior Finish</text>
<text x="170.2" y="130.4">Base Trim</text>
<text x="169.3" y="144.8">#10 x 1&quot; Wafer Head Screw</text>
<text x="170" y="150.8">Rigid Wall Panel</text>
<text x="257.5" y="188.9">1 1/8&quot;</text>
<text x="279.8" y="202.9">*</text>
<text x="268.1" y="214.8">3&quot;</text>
<text x="259.1" y="220.5">1/2&quot;</text>
<text x="303.2" y="243.3">1/2&quot;</text>
<text x="372.6" y="262.5">Rigid Wall Base Detail</text>
<text x="410.5" y="277.8">B</text>
</g>
<text font-size="3.6" x="422.8" y="277.6">X:X</text>
<text font-size="2.9" x="387" y="241.7">ATAS INTERNATIONAL, INC</text>
<g font-size="2.5">
<text x="397.5" y="245.4">Allentown PA</text>
<text x="397.1" y="249">610-395-8445</text>
<text x="397.1" y="256">480-558-7210</text>
<text x="400.1" y="252.4">Mesa AZ</text>
<text x="405.7" y="268.8">DMR</text>
<text x="419.9" y="268.4">7/1/2016</text>
<text x="407.6" y="272.8">DAS</text>
<text x="420" y="272.6">7/25/16</text>
</g>
<text font-size="2.2" x="356.1" y="259.8">TITLE</text>
<g font-size="1.8">
<text x="355.9" y="266.5">DWG. NO.</text>
<text x="401.8" y="266.5">DR</text>
<text x="414.5" y="266.5">DATE</text>
<text x="276" y="275.8">REV.</text>
<text x="355.9" y="273.4">MATERIAL</text>
<text x="401.9" y="275.7">SH. SIZE</text>
<text x="402" y="271.1">APP</text>
<text x="414.5" y="271.1">DATE</text>
<text x="414.5" y="275.7">SCALE</text>
<text x="276.4" y="278">NO.</text>
<text x="284.4" y="276.9">DATE</text>
<text x="307.6" y="276.9">DESCRIPTION OF REVISION</text>
<text x="346.7" y="276.9">BY</text>
<text x="351.5" y="276.9">APP</text>
</g>
</svg>
